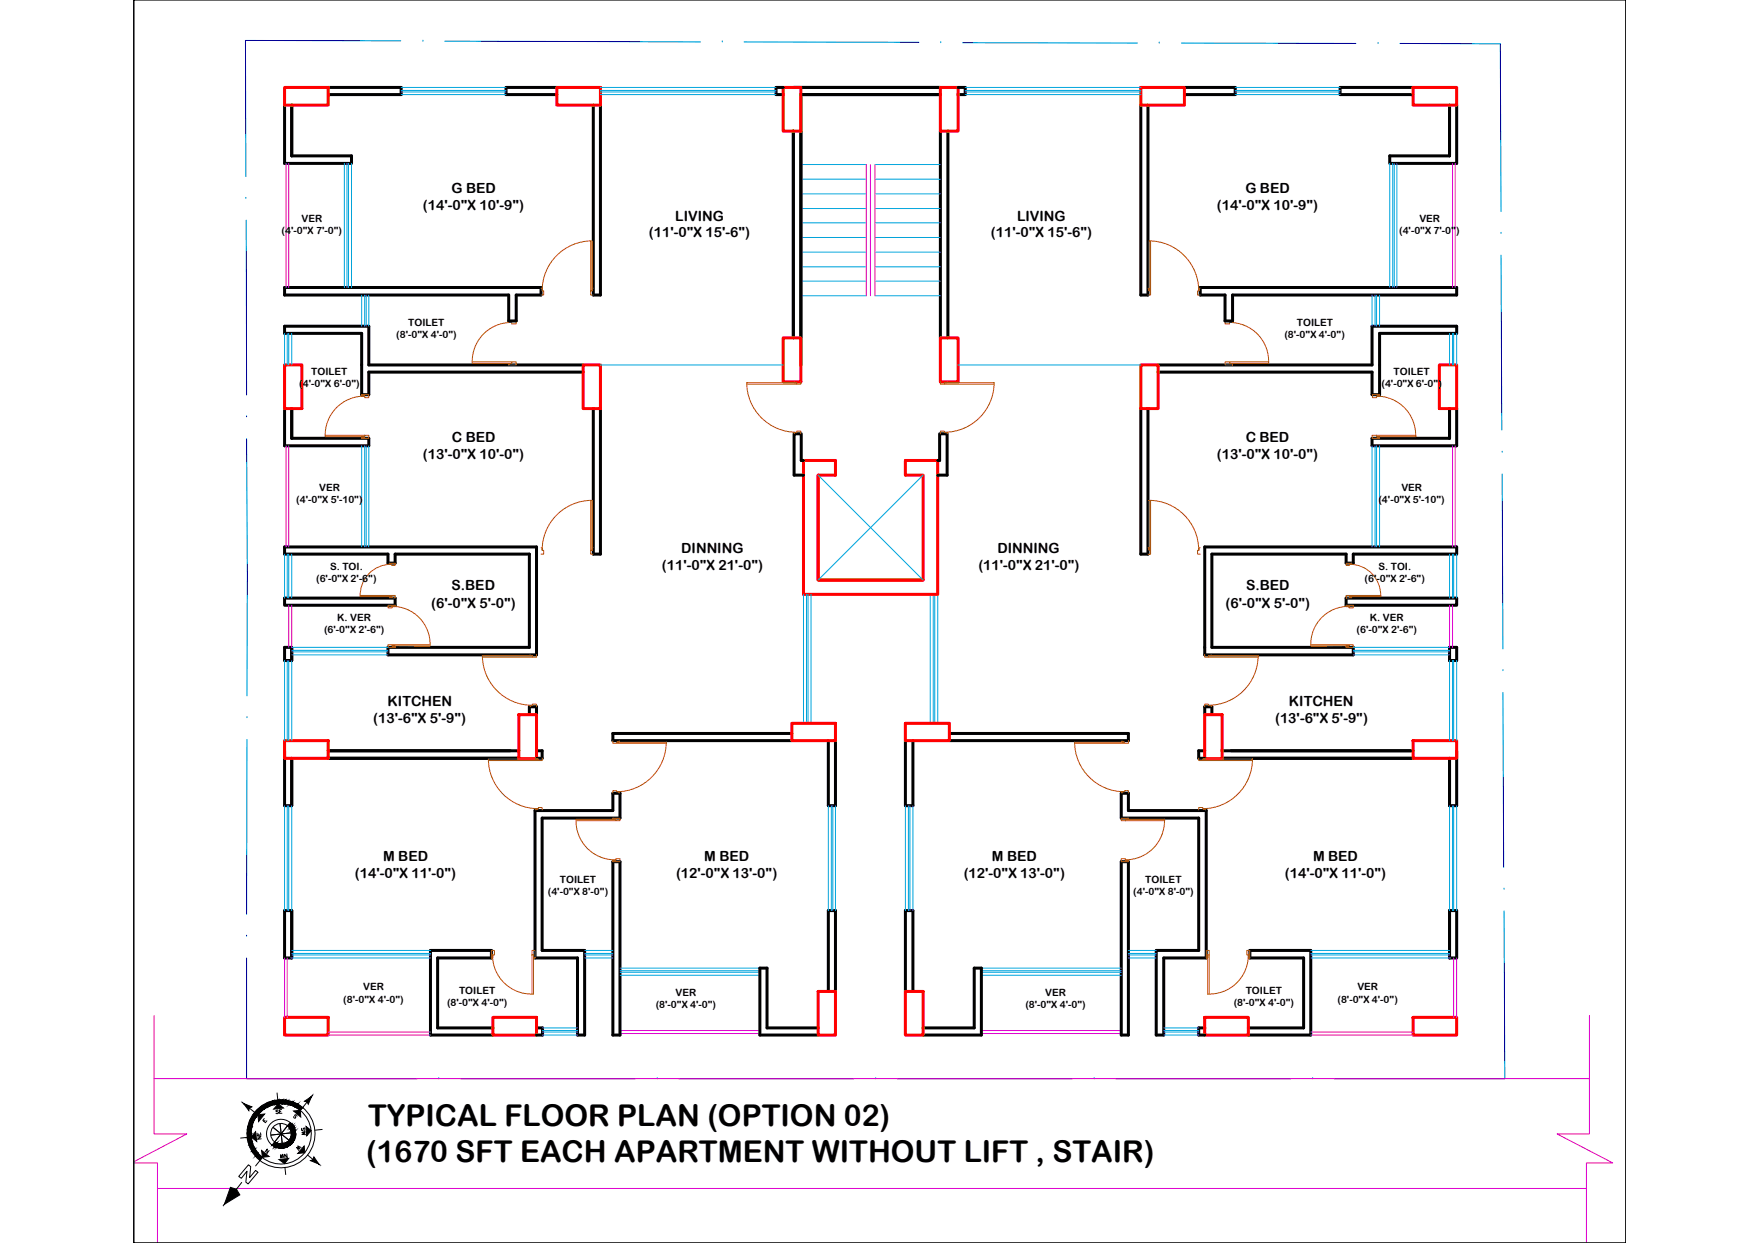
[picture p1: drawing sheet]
<svg xmlns="http://www.w3.org/2000/svg" width="297mm" height="210mm" viewBox="0 0 297 210" stroke-linecap="round" stroke-linejoin="round" font-family="sans-serif">
<!-- layer: BOUNDARY -->
<g fill="none" stroke="#00f" stroke-width=".17">
<path d="M67.7 6.9l-26.2-.1v23M71.4 7h.1M75.1 7l43.2 .1M122 7.1h.1M125.7 7.1h29.5M158.9 7.2h.1M162.5 7.2l29.6 .1M195.8 7.3h.1M199.5 7.3h29.5M232.7 7.3h.1M236.4 7.3l17 .1 .1 28.3M41.5 33.5h.1"/>
<path d="M41.6 37.2v29.5M253.5 39.4h.1M253.5 43.1l.1 29.5M41.6 70.4h.1M41.6 74.1l.2 23-.1 20.4M253.7 76.4h.1M253.7 80l.1 29.6M253.8 113.3h.1M253.8 116.9l.1 29.6M41.7 121.2h.1M41.7 124.9l-.1 29.5M41.6 158.1h.1"/>
<path d="M254 153.8l.1 28.4h-28.8M254 150.1h.1M41.6 161.8v20.4h28.8M74.1 182.2h.1M77.8 182.2h29.5M111 182.2h.1M114.7 182.2h29.5M147.9 182.2h.1M151.6 182.2h29.5M184.8 182.2h.1M188.5 182.2h29.5M221.7 182.2h.1"/>
</g>
<!-- layer: WALL -->
<g fill="none" stroke="#000" stroke-width=".51">
<path d="M48.1 17.8v9.8h11.3v-1.3h-10.1v-8.5M55.4 14.8h12.3v1.2h-12.3M94 14.8h-8.5v1.2h8.5M100.2 17.8v32h1.2v-32M132.3 14.8h-1.3v1.2h1.3M134 14.8h24.8M158.8 16h-23.6v45.8M161.8 14.8h1.2v1.2h-1.2M192.6 17.8v32h1.3v-32M200 14.8h8.6v1.2h-8.6M238.6 14.8h-12.3v1.2h12.3M244.8 17.8v8.5h-10.1v1.3h11.3v-9.8"/>
<path d="M134 22.1v35M158.8 22.1v35M160.1 22.1v35M48.1 48.5h43.3v1.3h-4.2v4.4h-1.3v-4.4h-37.8zM202.7 48.5h43.3v1.3h-37.9v4.4h-1.2v-4.4h-4.2zM48.1 69v6.3h14.2v-1.3h-13v-5M98.5 61.6h-36.2v-6.5h-14.2v1.2h13v10.3h1.2v-3.8h36.2M100.2 69v24.6h1.2v-24.6M135.7 77.8h-.4v-4.5h-1.2v6.9h1.6M158.4 77.8h.3v-4.5h1.2v6.9h-1.5M192.6 69v24.6h1.3v-24.6M195.6 61.6h36.1v-6.5h14.3v1.2h-13v10.3h-1.3v-3.8h-36.1"/>
<path d="M244.8 69v5h-13.1v1.3h14.3v-6.3M48.1 92.4h42.5v18.2h-25.1v-1.3h23.9v-15.7h-22.7v1.5h-1.2v-1.5h-17.4zM203.4 92.4h42.6v1.2h-17.5v1.5h-1.2v-1.5h-22.7v15.7h23.9v1.3h-25.1zM48.1 101h18.6v1.2h-18.6zM48.1 109.3h1.2v2.2h-1.2zM227.3 101h18.7v1.2h-18.7zM244.8 109.3h1.2v2.2h-1.2zM48.1 126.8v9.3h1.2v-8M55.4 126.8h32.2M55.4 128.1h32.2M89.4 120.7v-1.3h1.2v1.3M90.3 136.9h13.2v-2.9h1.2v4.1h-13.1v22.4h7.1v14.3h-1.2v-13h-7.2z"/>
<path d="M90.6 126.8h1v1.3h-1M133.7 123.9h-30.2v1.2h30.2M139.9 125.1v11h1.2v-11M152.9 125.1v11h1.3v-11M160.3 123.9h30.2v1.2h-30.2M189.3 134h1.2v2.9h13.2v24.9h-7.2v13h-1.3v-14.3h7.2v-22.4h-13.1zM203.4 120.7v-1.3h1.2v1.3M203.4 126.8h-1v1.3h1M206.4 126.8h32.2M206.4 128.1h32.2M246 126.8v9.3h-1.2v-8M48.1 153.8h1.2v8h-1.2z"/>
<path d="M103.5 145.5h1.2v29.3h-1.2zM189.3 145.5h1.2v29.3h-1.2zM244.8 153.8h1.2v8h-1.2zM83.2 173.6h-9.3v-11.8h9.1v-1.3h-10.3v14.3h10.5M90.6 173.6h1v1.2h-1M138.2 173.6h-8.7v-10.1h-1.2v11.3h9.9M139.9 167.4v-13.6h1.2v13.6M152.9 167.4v-13.6h1.3v13.6M155.9 173.6h8.6v-10.1h1.2v11.3h-9.8M203.4 173.6h-1v1.2h1M210.8 173.6h9.3v-11.8h-9v-1.3h10.2v14.3h-10.5"/>
</g>
<!-- layer: RAILING -->
<g fill="none" stroke="#d0d" stroke-width=".17">
<path d="M48.3 27.6v20.9M48.8 27.6v20.9M146.3 27.8v22.1M147 27.8v22.1M147.8 27.8v22.1M245.3 27.6v20.9M245.7 27.6v20.9M48.3 75.3v17.1M48.8 75.3v17.1M245.3 75.3v17.1M245.7 75.3v17.1M48.8 102.2v7.1"/>
<path d="M49.3 102.2v7.1M244.8 102.2v7.1M245.3 102.2v7.1M26 171.5v20h5.5l-8.9 4.7M48.1 161.8v10M48.5 161.8v10M55.4 174.8h17.3M55.4 174.3h17.3M104.7 174h23.6M104.7 174.5h23.6M165.7 174h23.6M165.7 174.5h23.6"/>
<path d="M221.3 174.8h17.3M221.3 174.3h17.3M245.5 161.8v10M246 161.8v10M268.4 171.5v20h-5.5l9.4 4.9h-4.4v13.5M22.6 196.4h4v13.5M26 182.2h242.4M26.6 200.7h241.3"/>
</g>
<!-- layer: COLUMN -->
<g fill="none" stroke="#f00" stroke-width=".51">
<path d="M48.1 14.8h7.3v3h-7.3zM94 14.8h7.4v3h-7.4zM132.3 14.8h2.9v7.3h-2.9zM158.8 14.8h3v7.3h-3zM192.6 14.8h7.4v3h-7.4zM238.6 14.8h7.4v3h-7.4zM132.3 57.1h2.9v7.4h-2.9zM158.8 57.1h3v7.4h-3zM48.1 61.6h2.9v7.4h-2.9zM98.5 61.6h2.9v7.4h-2.9zM135.7 77.8h5.4v2.4h-2.9v17.8h17.7v-17.8h-3v-2.4h5.5v22.6h-22.7zM135.7 77.8v22.6"/>
<path d="M192.6 61.6h3v7.4h-3zM243.1 61.6h2.9v7.4h-2.9zM138.2 80.2v17.8h17.7M48.1 125.1h7.3v3h-7.3zM87.6 120.7h3v7.4h-3zM133.7 122.1h7.4v3h-7.4zM152.9 122.1h7.4v3h-7.4zM203.4 120.7h3v7.4h-3zM238.6 125.1h7.4v3h-7.4zM48.1 171.8h7.3v3h-7.3zM83.2 171.8h7.4v3h-7.4zM138.2 167.4h2.9v7.4h-2.9z"/>
<path d="M152.9 167.4h3v7.4h-3zM203.4 171.8h7.4v3h-7.4zM238.6 171.8h7.4v3h-7.4z"/>
</g>
<!-- layer: WINDOW -->
<g fill="none" stroke="#00a5dd" stroke-width=".17">
<path d="M67.7 16h17.8M67.7 15.5h17.8M67.7 15.3h17.8M67.7 14.8h17.8M101.4 16h29.6M101.4 15.5h29.6M101.4 15.3h29.6M101.4 14.8h29.6M163 16h29.6M163 15.5h29.6M163 15.3h29.6M163 14.8h29.6"/>
<path d="M208.6 16h17.7M208.6 15.5h17.7M208.6 15.3h17.7M208.6 14.8h17.7M58.2 27.6v20.9M58.6 27.6v20.9M58.9 27.6v20.9M59.4 27.6v20.9M135.2 27.8h11.1M135.2 30.3h11.1M135.2 32.7h11.1M135.2 35.2h11.1"/>
<path d="M135.2 37.6h11.1M147.8 27.8h11M147.8 30.3h11M147.8 32.7h11M147.8 35.2h11M147.8 37.6h11M234.7 27.6v20.9M235.2 27.6v20.9M235.4 27.6v20.9M235.9 27.6v20.9M48.1 56.3v5.3M48.5 56.3v5.3"/>
<path d="M48.8 56.3v5.3M49.3 56.3v5.3M61.1 49.8v5.3M61.6 49.8v5.3M61.8 49.8v5.3M62.3 49.8v5.3M135.2 40.1h11.1M135.2 42.6h11.1M135.2 45.1h11.1M135.2 47.5h11.1M135.2 49.9h11.1M147.8 40.1h11"/>
<path d="M147.8 42.6h11M147.8 45.1h11M147.8 47.5h11M147.8 49.9h11M231.7 49.8v5.3M232.2 49.8v5.3M232.5 49.8v5.3M233 49.8v5.3M244.8 56.3v5.3M245.3 56.3v5.3M245.5 56.3v5.3M246 56.3v5.3"/>
<path d="M61.1 75.3v17.1M61.6 75.3v17.1M61.8 75.3v17.1M62.3 75.3v17.1M101.4 61.6h30.9M161.8 61.6h30.8M231.7 75.3v17.1M232.2 75.3v17.1M232.5 75.3v17.1M233 75.3v17.1M48.1 93.6v7.4M48.5 93.6v7.4"/>
<path d="M48.8 93.6v7.4M49.3 93.6v7.4M138.2 80.2l17.7 17.8M155.9 80.2l-17.7 17.8M244.8 93.6v7.4M245.3 93.6v7.4M245.5 93.6v7.4M246 93.6v7.4M48.1 111.5v13.6M48.5 111.5v13.6M48.8 111.5v13.6M49.3 109.3h16.2"/>
<path d="M49.3 109.8h16.2M49.3 110.1h16.2M49.3 110.6h16.2M49.3 111.5v13.6M135.7 100.4v21.7M136.2 100.4v21.7M136.4 100.4v21.7M137 100.4v21.7M157.1 100.4v21.7M157.6 100.4v21.7M157.8 100.4v21.7M158.4 100.4v21.7"/>
<path d="M228.5 109.3h16.3M228.5 109.8h16.3M228.5 110.1h16.3M228.5 110.6h16.3M244.8 111.5v13.6M245.3 111.5v13.6M245.5 111.5v13.6M246 111.5v13.6M48.1 136.1v17.7M48.5 136.1v17.7M48.8 136.1v17.7M49.3 136.1v17.7"/>
<path d="M139.9 136.1v17.7M140.4 136.1v17.7M140.6 136.1v17.7M141.1 136.1v17.7M152.9 136.1v17.7M153.4 136.1v17.7M153.7 136.1v17.7M154.2 136.1v17.7M244.8 136.1v17.7M245.3 136.1v17.7M245.5 136.1v17.7M246 136.1v17.7"/>
<path d="M49.1 161.8h23.6M49.3 160.5h23.4M49.3 161h23.4M49.3 161.3h23.4M91.6 174.8h5.9M91.6 174.3h5.9M91.6 173.6h5.9M91.6 174h5.9M98.7 160.5h4.8M98.7 161h4.8M98.7 161.3h4.8M98.7 161.8h4.8"/>
<path d="M104.7 163.5h23.6M104.7 163.9h23.6M104.7 164.2h23.6M104.7 164.7h23.6M165.7 163.5h23.6M165.7 163.9h23.6M165.7 164.2h23.6M165.7 164.7h23.6M190.5 160.5h4.7M190.5 161h4.7M190.5 161.3h4.7M190.5 161.8h4.7"/>
<path d="M196.5 174.8h5.9M196.5 174.3h5.9M196.5 173.6h5.9M196.5 174h5.9M221.3 160.5h23.5M221.3 161h23.5M221.3 161.3h23.5M221.3 161.8h23.7"/>
</g>
<!-- layer: 0 -->
<g fill="none" stroke="#b85c00" stroke-width=".17">
<path d="M91.4 48.7h.2v.4h.2v.7h-.4M99.7 40.7v8.4M100 40.7a8.4 8.4 0 0 0-8.4 8.4M100 40.7v8.4M100.2 48.7h-.2v.4h-.3v.7h.5M193.9 48.7h.1v.4h.3v.7h-.4M194 40.7a8.4 8.4 0 0 1 8.4 8.4M194 40.7v8.4M194.3 40.7v8.4M202.7 48.7h-.2v.4h-.3v.7h.5M126.1 64.6a8.4 8.4 0 0 0 8.4 8.4M126.2 64.9h8.3"/>
<path d="M126.2 64.6h8.3M134.1 64.4v.2h.4v.3h.7v-.5M134.1 73.3v-.2h.4v-.3h.7v.5M158.8 64.4v.5h.7v-.3h.4v-.2M158.8 73.3v-.5h.7v.3h.4v.2M159.5 64.9h8.4M159.5 64.6h8.4M167.9 64.6a8.4 8.4 0 0 1-8.4 8.4M91.4 92.5h.2v.4h.2v.7h-.4M99.7 84.5v8.4M100 84.5a8.4 8.4 0 0 0-8.4 8.4M100 84.5v8.4"/>
<path d="M100.2 92.5h-.2v.4h-.3v.7h.5M193.9 92.5h.1v.4h.3v.7h-.4M194.3 84.5v8.4M202.4 92.9a8.4 8.4 0 0 0-8.4-8.4v8.4M202.7 92.5h-.2v.4h-.3v.7h.5M81.5 110.7a8.4 8.4 0 0 0 8.4 8.4M81.5 111h8.4M81.5 110.7h8.4M89.5 110.5v.2h.4v.3h.7v-.5M89.5 119.4v-.2h.4v-.3h.7v.5M203.4 110.5v.5h.7v-.3h.4v-.2M203.4 119.4v-.5h.7v.3h.4v.2"/>
<path d="M204.1 111h8.4M204.1 110.7h8.4M212.5 110.7a8.4 8.4 0 0 1-8.5 8.4M82.5 128.1a8.4 8.4 0 0 0 8.4 8.5M82.5 128.4h8.4M82.5 128.2h8.4M90.5 128v.2h.4v.2h.7v-.4M90.5 136.8v-.2h.4v-.2h.7v.4M103.5 125.1v.4h.6v-.2h.5v-.2M103.5 134v-.5h.6v.2h.5v.3M104.1 125.5h8.5M104.1 125.3h8.5"/>
<path d="M112.5 125.3a8.4 8.4 0 0 1-8.4 8.4M181.5 125.5h8.4M189.5 125.1v.2h.4v.2h.6v-.4M189.5 134v-.3h.4v-.2h.6v.5M189.9 125.3h-8.4a8.4 8.4 0 0 0 8.4 8.4M202.4 128v.4h.7v-.2h.5v-.2M202.4 136.8v-.4h.7v.2h.5v.2M203.1 128.4h8.4M203.1 128.2h8.4M211.5 128.1a8.4 8.4 0 0 1-8.4 8.5"/>
</g>
<!-- layer: DOOR -->
<g fill="none" stroke="#b85c00" stroke-width=".17">
<path d="M85.9 54.2h1.3v.5h-.8v-.2h-.5zM86.4 54.5a6.6 6.6 0 0 0-6.7 6.8M206.9 54.2h1.2v.3h-.5v.2h-.7zM207.6 54.5a6.6 6.6 0 0 1 6.6 6.8M54.9 73.5h6.7M54.9 73.8h6.7M61.1 73.8h.5v-.3h.7v.5h-1.2zM61.1 66.6h1.2v.6h-.7v-.3h-.5zM61.6 66.9a6.6 6.6 0 0 0-6.7 6.9M79.7 61.1h6.7M79.7 61.4h6.7M85.9 61.4h.5v-.3h.8v.5h-1.3z"/>
<path d="M206.9 61.1h.7v.3h.5v.2h-1.2zM207.6 61.1h6.6M207.6 61.4h6.6M231.7 73.5h.8v.3h.5v.2h-1.3zM231.8 66.6h1.2v.3h-.5v.3h-.7zM232.4 66.9a6.6 6.6 0 0 1 6.7 6.9M232.5 73.5h6.6M232.5 73.8h6.6M65.8 95.1h.9v.4h-.5v-.2h-.4zM66.1 95.3a5.2 5.2 0 0 0-5.3 5.5M227.3 95.1h1v.2h-.4v.2h-.6zM227.9 95.3a5.2 5.2 0 0 1 5.3 5.5"/>
<path d="M60.8 100.6h5.4M60.8 100.7h5.4M65.5 108.9h.7v.2h.5v.2h-1.2zM65.5 102.2h1.2v.3h-.5v.2h-.7zM65.8 100.7h.4v-.1h.5v.4l-.9-.1zM66.2 102.4a6.4 6.4 0 0 1 6.4 6.7M66.2 108.9h6.4M66.2 109.1h6.4M221.4 108.9h6.4M227.3 109.1h.5v-.2h.7v.4h-1.2zM227.3 102.2h1.2v.5h-.7v-.2h-.5zM227.3 100.6h.6v.1h.4v.2l-1 .1z"/>
<path d="M227.8 102.4a6.4 6.4 0 0 0-6.4 6.7M227.8 109.1h-6.4M227.9 100.6h5.3M227.9 100.7h5.3M97.3 138.3a6.6 6.6 0 0 0 6.6 6.9M97.3 138.6h6.7M97.3 138.3h6.7M103.5 138.1h1.2v.5h-.7v-.3h-.5zM189.3 138.1h1.2v.2h-.5v.3h-.7zM190 138.6h6.7M190 138.3h6.7M196.6 138.3a6.6 6.6 0 0 1-6.6 6.9"/>
<path d="M103.5 145.3h.5v-.3h.7v.5h-1.2zM189.3 145h.7v.3h.5v.2h-1.2zM83 160.5h.5v.8h-.3v.5h-.2zM83.2 161.2a6.6 6.6 0 0 0 6.8 6.7M89.8 160.5h.5v1.3h-.2v-.5h-.3zM89.8 161.3v6.6M90.1 161.3v6.6M203.7 160.5h.5v.8h-.3v.5h-.2zM204.2 161.3v6.6M210.6 160.5h.5v1.3h-.3v-.5h-.2zM210.8 161.2a6.6 6.6 0 0 1-6.9 6.7v-6.6"/>
</g>
<!-- layer: 0 -->
<g fill="none" stroke="#000" stroke-width=".17">
<path d="M40.8 199.7l-.9 1.1M41.8 192.1l-1.2 .1M42 196.7l.3 .3-.2 1.9 1.1-1.3 .3 .4-1.6 1.9-.4-.3 .2-1.8-.9 1.2-.5-.3zM42.1 187.1l.9 .8M44.3 195.4l-1.1 1.5M46.2 190.4l2.6 2.2M46.8 184.6l.1 1.2M47.3 189.8l.4 3.4M48.1 197.1l.1 1.2M48.6 190.1l-2.2 2.7M49.2 191.3l-3.4 .4M51.9 186.1l-.8 .9"/>
<path d="M54.4 190.7l-1.2 .2"/>
<circle cx="47.5" cy="191.5" r="1.75"/>
<circle cx="47.5" cy="191.5" r="5.1"/>
<circle cx="47.5" cy="191.5" r="2.44"/>
<circle cx="47.5" cy="191.5" r="5.7"/>
</g>
<g fill="#000" stroke="#000" stroke-width=".17">
<path d="M44.2 194.3l1.3 1-1.2 .1z"/>
<path d="M42.8 189.5l-.9 .8-.1 .4zM43.2 188.6l-.4 .9-.9 .8z"/>
<path d="M45.2 186.2l-3.3 4.1zM45.2 186.2l-3.3 4z"/>
<path d="M45.1 186.3l-2.9 2.9-.3 1zM44.2 186.8l.9-.5-2.9 2.9z"/>
<path d="M44.2 186.8l-1.5 1.5-.5 .9zM43.4 187.5l.8-.7-1.5 1.5z"/>
<path d="M41.1 186.3l1.4 .6-.4 .2zM41.1 186.3l.9 1.3 .1-.5z"/>
<path d="M42.7 194.5l.5 .7 .3-.5zM43.1 194l.4 .7-.8-.2z"/>
<path d="M43.2 195.2l.4-.4zM43.5 194.7l.1 .1-.4 .4z"/>
<path d="M43.2 195.2l.7 .7 .4-.5zM43.6 194.8l.7 .6-1.1-.2z"/>
<path d="M45.5 186.2l-1.6 1.7zM45.2 186.2h.3l-1.6 1.7z"/>
<path d="M44.6 187.3l.8-.4 .7-1zM45.5 186.2l.6-.3-1.5 1.4z"/>
<path d="M48.8 192.7l-1.1 1.2zM48.5 192.9l.3-.2-1.1 1.2z"/>
<path d="M50 191.6l-2.3 2.3 .4-.1zM49.9 191.2l.1 .4-2.3 2.3z"/>
<path d="M49.1 186.6l.7 .3 .4-.5zM49.5 186.1l.7 .3-1.1 .2z"/>
<path d="M51.4 186l.5 .1 .7-1zM52.6 185.1l-.5 1.4-.2-.4z"/>
<path d="M53 195.4l-.1 .4 .9 .8zM52.4 196l.5-.2 .9 .8z"/>
<path d="M38.9 200.5l-1 2.9 2-2.6zM39.9 200.8l.6 1-2.6 1.6z"/>
</g>
<path d="M22.6 0h252v209.9h-252z" fill="none" stroke="#000" stroke-width=".25"/>
<g font-size="5.1">
<text x="62.2" y="190.1">TYPICAL FLOOR PLAN (OPTION 02)</text>
<text x="61.8" y="196.2">(1670 SFT EACH APARTMENT WITHOUT LIFT , STAIR)</text>
</g>
<g font-size="3.5">
<text x="43.4" y="190.9">E</text>
<text x="45.9" y="189.4">SE</text>
<text x="48.7" y="190.1">S</text>
<text x="45.5" y="193.7" transform="rotate(-90 45.5 193.7)">NE</text>
<text x="46.6" y="196.8">NW</text>
<text x="49" y="195.4">W</text>
<text x="52.9" y="193" transform="rotate(-90 52.9 193)">SW</text>
</g>
<g font-size="2.4">
<text x="71.4" y="35.5">(14'-0&quot;X 10'-9&quot;)</text>
<text x="76.2" y="32.6">G BED</text>
<text x="205.5" y="35.5">(14'-0&quot;X 10'-9&quot;)</text>
<text x="210.3" y="32.6">G BED</text>
<text x="109.6" y="40.1">(11'-0&quot;X 15'-6&quot;)</text>
<text x="114" y="37.2">LIVING</text>
<text x="167.3" y="40.1">(11'-0&quot;X 15'-6&quot;)</text>
<text x="171.8" y="37.2">LIVING</text>
<text x="71.4" y="77.6">(13'-0&quot;X 10'-0&quot;)</text>
<text x="76.3" y="74.7">C BED</text>
<text x="205.5" y="77.6">(13'-0&quot;X 10'-0&quot;)</text>
<text x="210.4" y="74.7">C BED</text>
<text x="115" y="93.3">DINNING</text>
<text x="168.5" y="93.3">DINNING</text>
<text x="76.2" y="99.7">S.BED</text>
<text x="111.7" y="96.2">(11'-0&quot;X 21'-0&quot;)</text>
<text x="165.2" y="96.2">(11'-0&quot;X 21'-0&quot;)</text>
<text x="210.4" y="99.7">S.BED</text>
<text x="72.8" y="102.6">(6'-0&quot;X 5'-0&quot;)</text>
<text x="206.9" y="102.6">(6'-0&quot;X 5'-0&quot;)</text>
<text x="65.5" y="119.2">KITCHEN</text>
<text x="217.7" y="119.2">KITCHEN</text>
<text x="63" y="122">(13'-6&quot;X 5'-9&quot;)</text>
<text x="215.3" y="122">(13'-6&quot;X 5'-9&quot;)</text>
<text x="59.9" y="148.3">(14'-0&quot;X 11'-0&quot;)</text>
<text x="64.7" y="145.5">M BED</text>
<text x="114.2" y="148.3">(12'-0&quot;X 13'-0&quot;)</text>
<text x="118.9" y="145.5">M BED</text>
<text x="162.7" y="148.3">(12'-0&quot;X 13'-0&quot;)</text>
<text x="167.5" y="145.5">M BED</text>
<text x="217" y="148.3">(14'-0&quot;X 11'-0&quot;)</text>
<text x="221.7" y="145.5">M BED</text>
</g>
<g font-size="1.7">
<text x="47.5" y="39.5">(4'-0&quot;X 7'-0&quot;)</text>
<text x="50.9" y="37.5">VER</text>
<text x="236.3" y="39.5">(4'-0&quot;X 7'-0&quot;)</text>
<text x="239.7" y="37.5">VER</text>
<text x="66.9" y="57.1">(8'-0&quot;X 4'-0&quot;)</text>
<text x="68.9" y="55.1">TOILET</text>
<text x="216.9" y="57.1">(8'-0&quot;X 4'-0&quot;)</text>
<text x="219" y="55.1">TOILET</text>
<text x="50.5" y="65.3">(4'-0&quot;X 6'-0&quot;)</text>
<text x="52.6" y="63.3">TOILET</text>
<text x="233.3" y="65.3">(4'-0&quot;X 6'-0&quot;)</text>
<text x="235.3" y="63.3">TOILET</text>
<text x="53.9" y="82.9">VER</text>
<text x="236.7" y="82.9">VER</text>
<text x="50" y="85">(4'-0&quot;X 5'-10&quot;)</text>
<text x="232.8" y="85">(4'-0&quot;X 5'-10&quot;)</text>
<text x="53.4" y="98.2">(6'-0&quot;X 2'-6&quot;)</text>
<text x="55.7" y="96.2">S. TOI.</text>
<text x="230.4" y="98.2">(6'-0&quot;X 2'-6&quot;)</text>
<text x="232.8" y="96.2">S. TOI.</text>
<text x="54.7" y="107">(6'-0&quot;X 2'-6&quot;)</text>
<text x="56.9" y="104.9">K. VER</text>
<text x="229.1" y="107">(6'-0&quot;X 2'-6&quot;)</text>
<text x="231.3" y="104.9">K. VER</text>
<text x="94.5" y="149.1">TOILET</text>
<text x="193.4" y="149.1">TOILET</text>
<text x="92.5" y="151.2">(4'-0&quot;X 8'-0&quot;)</text>
<text x="191.4" y="151.2">(4'-0&quot;X 8'-0&quot;)</text>
<text x="61.3" y="167.2">VER</text>
<text x="77.5" y="167.9">TOILET</text>
<text x="210.4" y="167.9">TOILET</text>
<text x="229.2" y="167.2">VER</text>
<text x="58" y="169.3">(8'-0&quot;X 4'-0&quot;)</text>
<text x="75.5" y="169.9">(8'-0&quot;X 4'-0&quot;)</text>
<text x="110.7" y="170.2">(8'-0&quot;X 4'-0&quot;)</text>
<text x="114.1" y="168.1">VER</text>
<text x="173.2" y="170.2">(8'-0&quot;X 4'-0&quot;)</text>
<text x="176.5" y="168.1">VER</text>
<text x="208.3" y="169.9">(8'-0&quot;X 4'-0&quot;)</text>
<text x="225.9" y="169.3">(8'-0&quot;X 4'-0&quot;)</text>
</g>
</svg>
